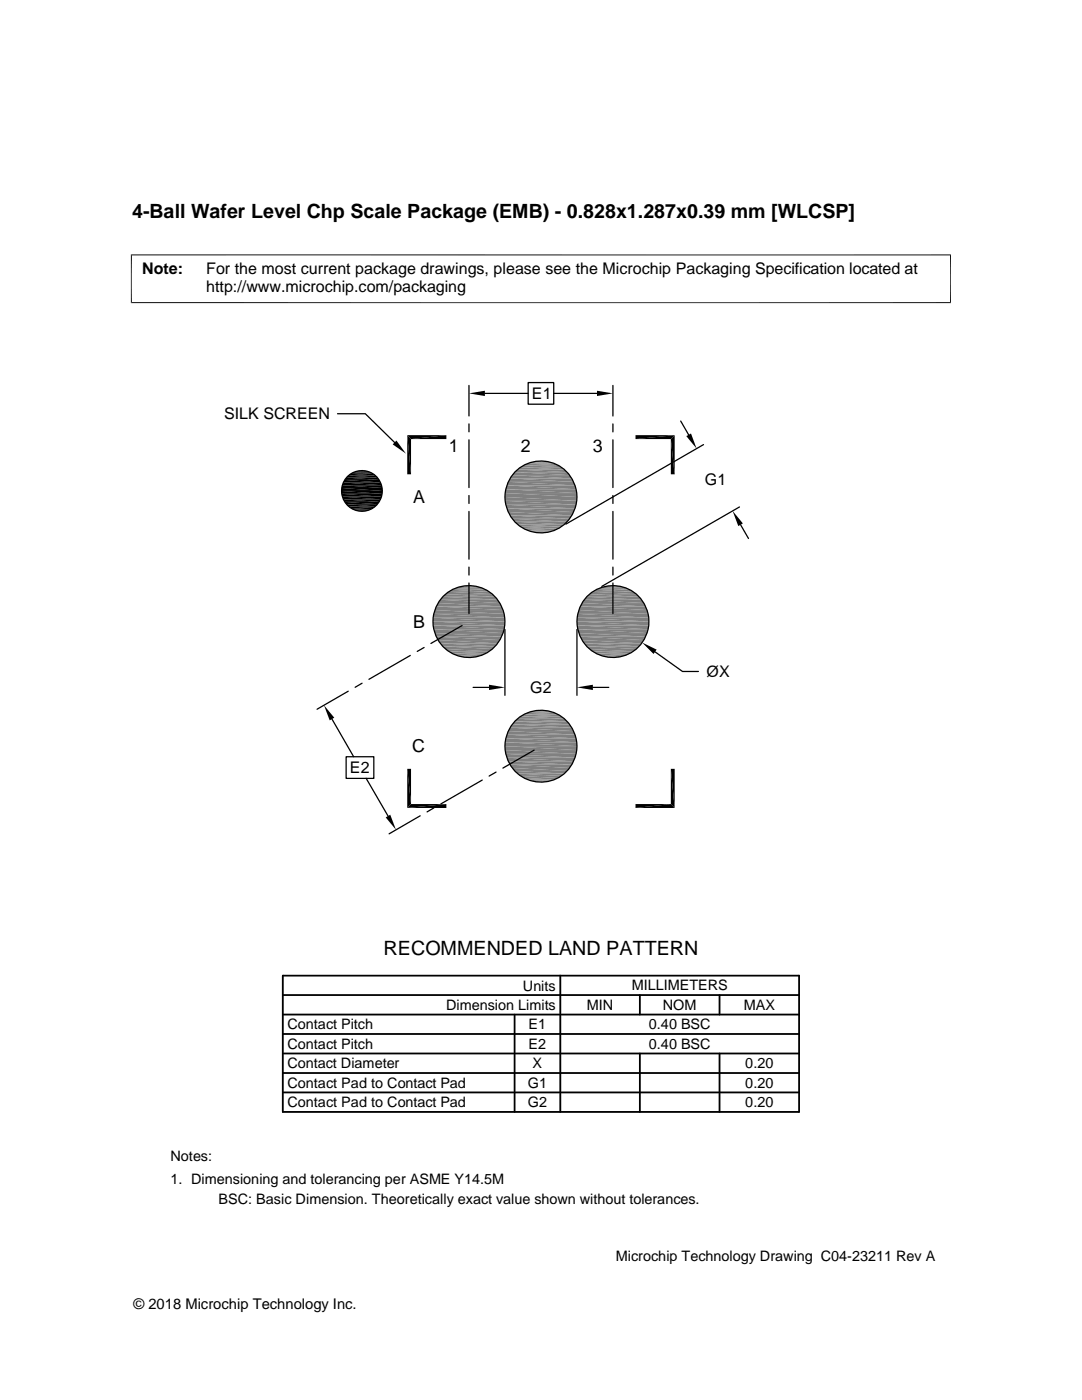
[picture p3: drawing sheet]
<svg xmlns="http://www.w3.org/2000/svg" width="216mm" height="279mm" viewBox="0 0 216 279" stroke-linecap="round" stroke-linejoin="round" font-family="sans-serif">
<path d="M106.8 92.1h2.3" fill="none" stroke="#808080" stroke-width=".2"/>
<path d="M107.5 92l1.6 .1z" fill="#808080"/>
<path d="M106 92.2h3.9" fill="none" stroke="#808080" stroke-width=".2"/>
<path d="M105.3 92.4h5.3" fill="none" stroke="#808080" stroke-width=".25"/>
<path d="M104.6 92.7h6.7" fill="none" stroke="#808080" stroke-width=".32"/>
<path d="M103.9 93h8.1" fill="none" stroke="#808080" stroke-width=".4"/>
<g fill="#808080">
<path d="M103.3 93.7l.6-.5 8.7 .5z"/>
<path d="M103.9 93.2h8.1l.6 .5z"/>
<path d="M102.7 94.2l.6-.5 9.9 .5z"/>
<path d="M103.3 93.7h9.3l.6 .5z"/>
<path d="M102.7 94.2l11 .6h-11.5z"/>
<path d="M102.7 94.2h10.5l.5 .6z"/>
<path d="M102.2 94.8l11.9 .7h-12.3z"/>
<path d="M102.2 94.8h11.5l.4 .7z"/>
<path d="M101.8 95.5l12.6 .7h-13z"/>
<path d="M101.8 95.5h12.3l.3 .7z"/>
<path d="M101.4 96.2l13.3 .7h-13.6z"/>
<path d="M101.4 96.2h13l.3 .7z"/>
<path d="M101.1 96.9l13.9 .7h-14.1z"/>
<path d="M101.1 96.9h13.6l.3 .7z"/>
<path d="M100.9 97.6l14.2 .8h-14.3z"/>
<path d="M100.9 97.6h14.1l.1 .8z"/>
<path d="M100.8 98.4l14.3 .8h-14.3z"/>
<path d="M100.8 98.4h14.3v.8z"/>
<path d="M100.8 99.2l14.3 .7h-14.3z"/>
<path d="M100.8 99.2h14.3v.7z"/>
<path d="M100.8 99.9l14.2 .8h-14.1z"/>
<path d="M100.8 99.9h14.3l-.1 .8z"/>
<path d="M100.9 100.7l13.8 .8h-13.6z"/>
<path d="M100.9 100.7h14.1l-.3 .8z"/>
<path d="M101.1 101.5l13.3 .7h-13z"/>
<path d="M101.1 101.5h13.6l-.3 .7z"/>
<path d="M101.4 102.2l12.7 .7h-12.3z"/>
<path d="M101.4 102.2h13l-.3 .7z"/>
<path d="M101.8 102.9l11.9 .6h-11.5z"/>
<path d="M101.8 102.9h12.3l-.4 .6z"/>
<path d="M102.2 103.5l11 .6h-10.5z"/>
<path d="M102.2 103.5h11.5l-.5 .6z"/>
<path d="M102.7 104.1l9.9 .5h-9.3z"/>
<path d="M102.7 104.1h10.5l-.6 .5z"/>
<path d="M103.3 104.6l8.7 .5h-8.1z"/>
<path d="M103.3 104.6h9.3l-.6 .5z"/>
</g>
<path d="M103.9 105.3h8.1" fill="none" stroke="#808080" stroke-width=".4"/>
<path d="M104.6 105.7h6.7" fill="none" stroke="#808080" stroke-width=".34"/>
<path d="M105.3 106h5.3" fill="none" stroke="#808080" stroke-width=".23"/>
<path d="M106 106.2h3.9" fill="none" stroke="#808080" stroke-width=".2"/>
<path d="M106.8 106.3h1.5z" fill="#808080"/>
<path d="M106.8 106.3h2.3M121.1 116.9h2.4" fill="none" stroke="#808080" stroke-width=".2"/>
<path d="M121.9 116.9l1.6 .1z" fill="#808080"/>
<path d="M92.4 116.9h2.3" fill="none" stroke="#808080" stroke-width=".2"/>
<path d="M93.2 116.9l1.5 .1z" fill="#808080"/>
<path d="M91.7 117.1h3.8M120.4 117.1h3.8" fill="none" stroke="#808080" stroke-width=".2"/>
<path d="M90.9 117.3h5.3M119.7 117.3h5.3" fill="none" stroke="#808080" stroke-width=".23"/>
<path d="M90.2 117.5h6.7M118.9 117.5h6.8" fill="none" stroke="#808080" stroke-width=".34"/>
<path d="M89.5 117.9h8.1M118.3 117.9h8" fill="none" stroke="#808080" stroke-width=".4"/>
<g fill="#808080">
<path d="M117.6 118.6l.7-.5 8.7 .5z"/>
<path d="M118.3 118.1h8l.7 .5z"/>
<path d="M88.9 118.6l.6-.5 8.7 .5z"/>
<path d="M89.5 118.1h8.1l.6 .5z"/>
<path d="M117.1 119.1l.5-.5 9.9 .5z"/>
<path d="M117.6 118.6h9.4l.5 .5z"/>
<path d="M88.4 119.1l.5-.5 9.9 .5z"/>
<path d="M88.9 118.6h9.3l.6 .5z"/>
<path d="M117.1 119.1l10.9 .6h-11.4z"/>
<path d="M117.1 119.1h10.4l.5 .6z"/>
<path d="M88.4 119.1l10.9 .6h-11.4z"/>
<path d="M88.4 119.1h10.4l.5 .6z"/>
<path d="M116.6 119.7l11.9 .7h-12.4z"/>
<path d="M116.6 119.7h11.4l.5 .7z"/>
<path d="M87.9 119.7l11.8 .7h-12.3z"/>
<path d="M87.9 119.7h11.4l.4 .7z"/>
<path d="M116.1 120.4l12.7 .6h-13z"/>
<path d="M116.1 120.4h12.4l.3 .6z"/>
<path d="M87.4 120.4l12.7 .6h-13z"/>
<path d="M87.4 120.4h12.3l.4 .6z"/>
<path d="M115.8 121l13.3 .8h-13.6z"/>
<path d="M115.8 121h13l.3 .8z"/>
<path d="M87.1 121l13.3 .8h-13.6z"/>
<path d="M87.1 121h13l.3 .8z"/>
<path d="M115.5 121.8l13.8 .7h-14z"/>
<path d="M115.5 121.8h13.6l.2 .7z"/>
<path d="M86.8 121.8l13.8 .7h-14z"/>
<path d="M86.8 121.8h13.6l.2 .7z"/>
<path d="M115.3 122.5l14.1 .8h-14.2z"/>
<path d="M115.3 122.5h14l.1 .8z"/>
<path d="M86.6 122.5l14.1 .8h-14.3z"/>
<path d="M86.6 122.5h14l.1 .8z"/>
<path d="M115.2 123.3l14.3 .7h-14.4z"/>
<path d="M115.2 123.3h14.2l.1 .7z"/>
<path d="M86.4 123.3l14.4 .7h-14.4z"/>
<path d="M86.4 123.3h14.3l.1 .7z"/>
<path d="M115.1 124l14.3 .8h-14.2z"/>
<path d="M115.1 124h14.4l-.1 .8z"/>
<path d="M86.4 124l14.3 .8h-14.3z"/>
<path d="M86.4 124h14.4l-.1 .8z"/>
<path d="M115.2 124.8l14.1 .8h-14z"/>
<path d="M115.2 124.8h14.2l-.1 .8z"/>
<path d="M86.4 124.8l14.2 .8h-14z"/>
<path d="M86.4 124.8h14.3l-.1 .8z"/>
<path d="M115.3 125.6l13.8 .7h-13.6z"/>
<path d="M115.3 125.6h14l-.2 .7z"/>
<path d="M86.6 125.6l13.8 .7h-13.6z"/>
<path d="M86.6 125.6h14l-.2 .7z"/>
<path d="M115.5 126.3l13.3 .8h-13z"/>
<path d="M115.5 126.3h13.6l-.3 .8z"/>
<path d="M86.8 126.3l13.3 .8h-13z"/>
<path d="M86.8 126.3h13.6l-.3 .8z"/>
<path d="M115.8 127.1l12.7 .6h-12.4z"/>
<path d="M115.8 127.1h13l-.3 .6z"/>
<path d="M87.1 127.1l12.6 .6h-12.3z"/>
<path d="M87.1 127.1h13l-.4 .6z"/>
<path d="M116.1 127.7l11.9 .7h-11.4z"/>
<path d="M116.1 127.7h12.4l-.5 .7z"/>
<path d="M87.4 127.7l11.9 .7h-11.4z"/>
<path d="M87.4 127.7h12.3l-.4 .7z"/>
<path d="M116.6 128.4l10.9 .6h-10.4z"/>
<path d="M116.6 128.4h11.4l-.5 .6z"/>
<path d="M87.9 128.4l10.9 .6h-10.4z"/>
<path d="M87.9 128.4h11.4l-.5 .6z"/>
<path d="M117.1 129l9.9 .5h-9.4z"/>
<path d="M117.1 129h10.4l-.5 .5z"/>
<path d="M88.4 129l9.8 .5h-9.3z"/>
<path d="M88.4 129h10.4l-.6 .5z"/>
<path d="M117.6 129.5l8.7 .5h-8z"/>
<path d="M117.6 129.5h9.4l-.7 .5z"/>
<path d="M88.9 129.5l8.7 .5h-8.1z"/>
<path d="M88.9 129.5h9.3l-.6 .5z"/>
</g>
<path d="M89.5 130.2h8.1M118.3 130.2h8" fill="none" stroke="#808080" stroke-width=".4"/>
<path d="M90.2 130.6h6.7M118.9 130.6h6.8" fill="none" stroke="#808080" stroke-width=".34"/>
<path d="M90.9 130.8h5.3M119.7 130.8h5.3" fill="none" stroke="#808080" stroke-width=".23"/>
<path d="M91.7 131h3.8M120.4 131h3.8" fill="none" stroke="#808080" stroke-width=".2"/>
<path d="M121.1 131.1l1.6 .1z" fill="#808080"/>
<path d="M121.1 131.2h2.4" fill="none" stroke="#808080" stroke-width=".2"/>
<path d="M92.4 131.1l1.6 .1z" fill="#808080"/>
<path d="M92.4 131.2h2.3M106.8 141.8h2.3" fill="none" stroke="#808080" stroke-width=".2"/>
<path d="M107.5 141.8h1.6z" fill="#808080"/>
<path d="M106 141.9h3.9" fill="none" stroke="#808080" stroke-width=".2"/>
<path d="M105.3 142.1h5.3" fill="none" stroke="#808080" stroke-width=".23"/>
<path d="M104.6 142.4h6.7" fill="none" stroke="#808080" stroke-width=".34"/>
<path d="M103.9 142.8h8.1" fill="none" stroke="#808080" stroke-width=".4"/>
<g fill="#808080">
<path d="M103.3 143.4l.6-.4 8.7 .4z"/>
<path d="M103.9 143h8.1l.6 .4z"/>
<path d="M102.7 144l.6-.6 9.9 .6z"/>
<path d="M103.3 143.4h9.3l.6 .6z"/>
<path d="M102.7 144l11 .6h-11.5z"/>
<path d="M102.7 144h10.5l.5 .6z"/>
<path d="M102.2 144.6l11.9 .6h-12.3z"/>
<path d="M102.2 144.6h11.5l.4 .6z"/>
<path d="M101.8 145.2l12.6 .7h-13z"/>
<path d="M101.8 145.2h12.3l.3 .7z"/>
<path d="M101.4 145.9l13.3 .7h-13.6z"/>
<path d="M101.4 145.9h13l.3 .7z"/>
<path d="M101.1 146.6l13.9 .8h-14.1z"/>
<path d="M101.1 146.6h13.6l.3 .8z"/>
<path d="M100.9 147.4l14.2 .7h-14.3z"/>
<path d="M100.9 147.4h14.1l.1 .7z"/>
<path d="M100.8 148.1l14.3 .8h-14.3z"/>
<path d="M100.8 148.1h14.3v.8z"/>
<path d="M100.8 148.9l14.3 .8h-14.3z"/>
<path d="M100.8 148.9h14.3v.8z"/>
<path d="M100.8 149.7l14.2 .8h-14.1z"/>
<path d="M100.8 149.7h14.3l-.1 .8z"/>
<path d="M100.9 150.5l13.8 .7h-13.6z"/>
<path d="M100.9 150.5h14.1l-.3 .7z"/>
<path d="M101.1 151.2l13.3 .7h-13z"/>
<path d="M101.1 151.2h13.6l-.3 .7z"/>
<path d="M101.4 151.9l12.7 .7h-12.3z"/>
<path d="M101.4 151.9h13l-.3 .7z"/>
<path d="M101.8 152.6l11.9 .7h-11.5z"/>
<path d="M101.8 152.6h12.3l-.4 .7z"/>
<path d="M102.2 153.3l11 .6h-10.5z"/>
<path d="M102.2 153.3h11.5l-.5 .6z"/>
<path d="M102.7 153.9l9.9 .5h-9.3z"/>
<path d="M102.7 153.9h10.5l-.6 .5z"/>
<path d="M103.3 154.4l8.7 .5h-8.1z"/>
<path d="M103.3 154.4h9.3l-.6 .5z"/>
</g>
<path d="M103.9 155.1h8.1" fill="none" stroke="#808080" stroke-width=".4"/>
<path d="M104.6 155.4h6.7" fill="none" stroke="#808080" stroke-width=".32"/>
<path d="M105.3 155.7h5.3" fill="none" stroke="#808080" stroke-width=".25"/>
<path d="M106 155.9h3.9" fill="none" stroke="#808080" stroke-width=".2"/>
<path d="M106.8 156l1.5 .1z" fill="#808080"/>
<path d="M106.8 156h2.3" fill="none" stroke="#808080" stroke-width=".2"/>
<g fill="none" stroke="#000" stroke-width=".25">
<path d="M93.6 76.9v6.1M96.8 78.5h8.6M105.4 76.3h5.1v4.4h-5.1zM110.5 78.5h8.6M122.3 76.9v6.1M67.4 82.6h5.5l5.8 5.7M93.6 84.6v1.6M93.6 87.8v9.5M93.6 98.9v1.6M122.3 84.6v1.6M122.3 87.8v9.5M122.3 98.9v1.6"/>
<path d="M135.8 84l1.6 2.8M140.4 88.7l-27.5 15.9M93.6 102.1v9.5M93.6 113.2v1.6M93.6 116.4v6M122.3 102.1v9.5M122.3 113.2v1.6M122.3 116.4v6M147.6 101.2l-27.5 15.8M147.8 104.7l1.6 2.8M69.5 137.9l-6.2 3.6M72.2 136.4l-1.3 .8"/>
<path d="M81.9 130.8l-8.3 4.8M84.6 129.2l-1.4 .8M92.2 124.8l-6.2 3.6M94.4 137.2h3.2M100.8 125.6v13.2M115.1 125.6v13.2M118.3 137.2h3.2M130.7 130.1l5.5 3.9h3.2M66.2 143.5l4.4 7.5M69.1 151h5.5v4.3h-5.5zM73.1 155.3l4.3 7.6M96.2 155.7l-8.2 4.7"/>
<path d="M99 154.1l-1.4 .8M106.6 149.7l-6.2 3.6M83.8 162.8l-6.2 3.6M86.6 161.2l-1.4 .8"/>
<circle cx="72.2" cy="98" r="4.1"/>
<circle cx="107.9" cy="99.2" r="7.2"/>
<circle cx="93.6" cy="124.1" r="7.2"/>
<circle cx="122.3" cy="124.1" r="7.2"/>
<circle cx="107.9" cy="148.9" r="7.2"/>
</g>
<g fill="none" stroke="#000" stroke-width=".36">
<path d="M69.6 94.7h5.3M56.4 198.6h103M56.4 194.7h103v27.2h-103zM111.8 194.7v27.2M127.7 198.6v3.9M143.6 198.6v3.9M56.4 202.5h103M56.4 210.2h103M56.4 206.4h103M56.4 214.1h103M56.4 218h103M102.7 202.5v19.4"/>
<path d="M127.7 210.2v11.7M143.6 210.2v11.7"/>
</g>
<g fill="#000">
<path d="M93.6 78.5l3.2-.5v1zM119.1 78l3.2 .5-3.2 .5zM68.2 98l8 .6h-8zM68.2 98h8.1l-.1 .6zM68.2 97.4l8.1 .6h-8.1zM68.2 97.4h8l.1 .6zM68.2 98.6l7.9 .5h-7.8zM68.2 98.6h8l-.1 .5zM68.3 96.8l7.9 .6h-8zM68.3 96.8h7.8l.1 .6zM68.3 99.1l7.6 .6h-7.4zM68.3 99.1h7.8l-.2 .6z"/>
<path d="M68.5 96.3l7.6 .5h-7.8zM68.5 96.3h7.4l.2 .5zM68.5 99.7l7.1 .5h-6.8zM68.5 99.7h7.4l-.3 .5zM68.8 95.8l7.1 .5h-7.4zM68.8 95.8h6.8l.3 .5zM69.2 95.3l6.4 .5h-6.8zM69.2 95.3h6.1l.3 .5zM71.6 94l1.8 .1zM71.6 94h1.2zM79.1 87.9l1.9 2.6-2.6-1.8zM81.3 86.8l.7 7.9h-.7z"/>
<path d="M81.3 86.8h7.8l-7.1 .8zM81.3 86.8l.7 .8v7.1zM82 87.6l7.1-.8v.8zM126.8 86.8h7.8l-7.8 .8zM126.8 87.6l7.8-.8-.7 .8zM133.9 87.6l.7 7.1h-.7zM134.6 86.8v7.9l-.7-7.1zM136.9 87l1-.5 1.1 3zM68.8 100.2l6.5 .4h-6.1zM68.8 100.2h6.8l-.3 .4zM71.1 101.9l1.7 .1zM71.6 102h1.2z"/>
<path d="M146.2 102l2 2.5-.9 .5zM97.6 136.7l3.2 .5-3.2 .5zM115.1 137.2l3.2-.5v1zM128.1 128.2l2.9 1.4-.6 .9zM64.6 140.7l2.1 2.5-.9 .6zM133.9 153.4l.7 7.8-.7-.7zM133.9 153.4h.7v7.8zM77 163.1l.9-.5 1.1 3zM81.3 153.4l.7 7.1-.7 .7zM81.3 153.4h.7v7.1zM81.3 161.2l7.8-.7v.7zM82 160.5h7.1l-7.8 .7z"/>
<path d="M126.8 160.5h7.1l-7.1 .7zM126.8 161.2l7.1-.7 .7 .7z"/>
</g>
<path d="M26.1 50.9h163.7M26.2 50.8v9.7M189.7 50.8v9.7M26.1 60.4h163.7M71.1 94h2.3M71.1 101.9h2.3" fill="none" stroke="#000" stroke-width=".2"/>
<path d="M70.5 94.2h3.4M70.5 101.8h3.4" fill="none" stroke="#000" stroke-width=".21"/>
<path d="M70 94.4h4.4M70 101.5h4.4" fill="none" stroke="#000" stroke-width=".28"/>
<path d="M69.2 95.1h6.1" fill="none" stroke="#000" stroke-width=".4"/>
<path d="M69.2 100.8h6.1" fill="none" stroke="#000" stroke-width=".42"/>
<path d="M69.6 101.2h5.3" fill="none" stroke="#000" stroke-width=".34"/>
<g font-size="3.9">
<text x="26.4" y="43.5">4-Ball Wafer Level Chp Scale Package (EMB) - 0.828x1.287x0.39 mm [WLCSP]</text>
<text x="76.5" y="190.6">RECOMMENDED LAND PATTERN</text>
</g>
<g font-size="3.6">
<text x="89.6" y="90.3">1</text>
<text x="103.9" y="90.3">2</text>
<text x="118.3" y="90.3">3</text>
<text x="82.4" y="100.4">A</text>
<text x="82.4" y="125.3">B</text>
<text x="82.3" y="150.2">C</text>
</g>
<g font-size="3.2">
<text x="28.4" y="54.6">Note:</text>
<text x="41.1" y="58.3">http://www.microchip.com/packaging</text>
<text x="41.1" y="54.6">For the most current package drawings, please see the Microchip Packaging Specification located at</text>
<text x="44.7" y="83.7">SILK SCREEN</text>
<text x="106.2" y="79.7">E1</text>
<text x="140.7" y="96.9">G1</text>
<text x="141" y="135.1">ØX</text>
<text x="105.8" y="138.3">G2</text>
<text x="69.8" y="154.3">E2</text>
</g>
<g font-size="2.9">
<text x="104.3" y="197.7">Units</text>
<text x="126" y="197.7">MILLIMETERS</text>
<text x="89" y="201.6">Dimension Limits</text>
<text x="117.1" y="201.6">MIN</text>
<text x="132.3" y="201.6">NOM</text>
<text x="148.4" y="201.6">MAX</text>
<text x="57.3" y="209.3">Contact Pitch</text>
<text x="57.3" y="205.4">Contact Pitch</text>
<text x="105.5" y="205.4">E1</text>
<text x="105.5" y="209.3">E2</text>
<text x="129.5" y="209.3">0.40 BSC</text>
<text x="129.5" y="205.4">0.40 BSC</text>
<text x="57.3" y="213.2">Contact Diameter</text>
<text x="106.3" y="213.2">X</text>
<text x="148.7" y="213.2">0.20</text>
<text x="57.3" y="221">Contact Pad to Contact Pad</text>
<text x="57.3" y="217.1">Contact Pad to Contact Pad</text>
<text x="105.3" y="221">G2</text>
<text x="105.3" y="217.1">G1</text>
<text x="148.7" y="217.1">0.20</text>
<text x="148.7" y="221">0.20</text>
<text x="34" y="231.6">Notes:</text>
<text x="34" y="236.2">1. Dimensioning and tolerancing per ASME Y14.5M</text>
<text x="43.6" y="240.2">BSC: Basic Dimension. Theoretically exact value shown without tolerances.</text>
<text x="122.9" y="251.7">Microchip Technology Drawing C04-23211 Rev A</text>
<text x="26.6" y="261.3">© 2018 Microchip Technology Inc.</text>
</g>
</svg>
